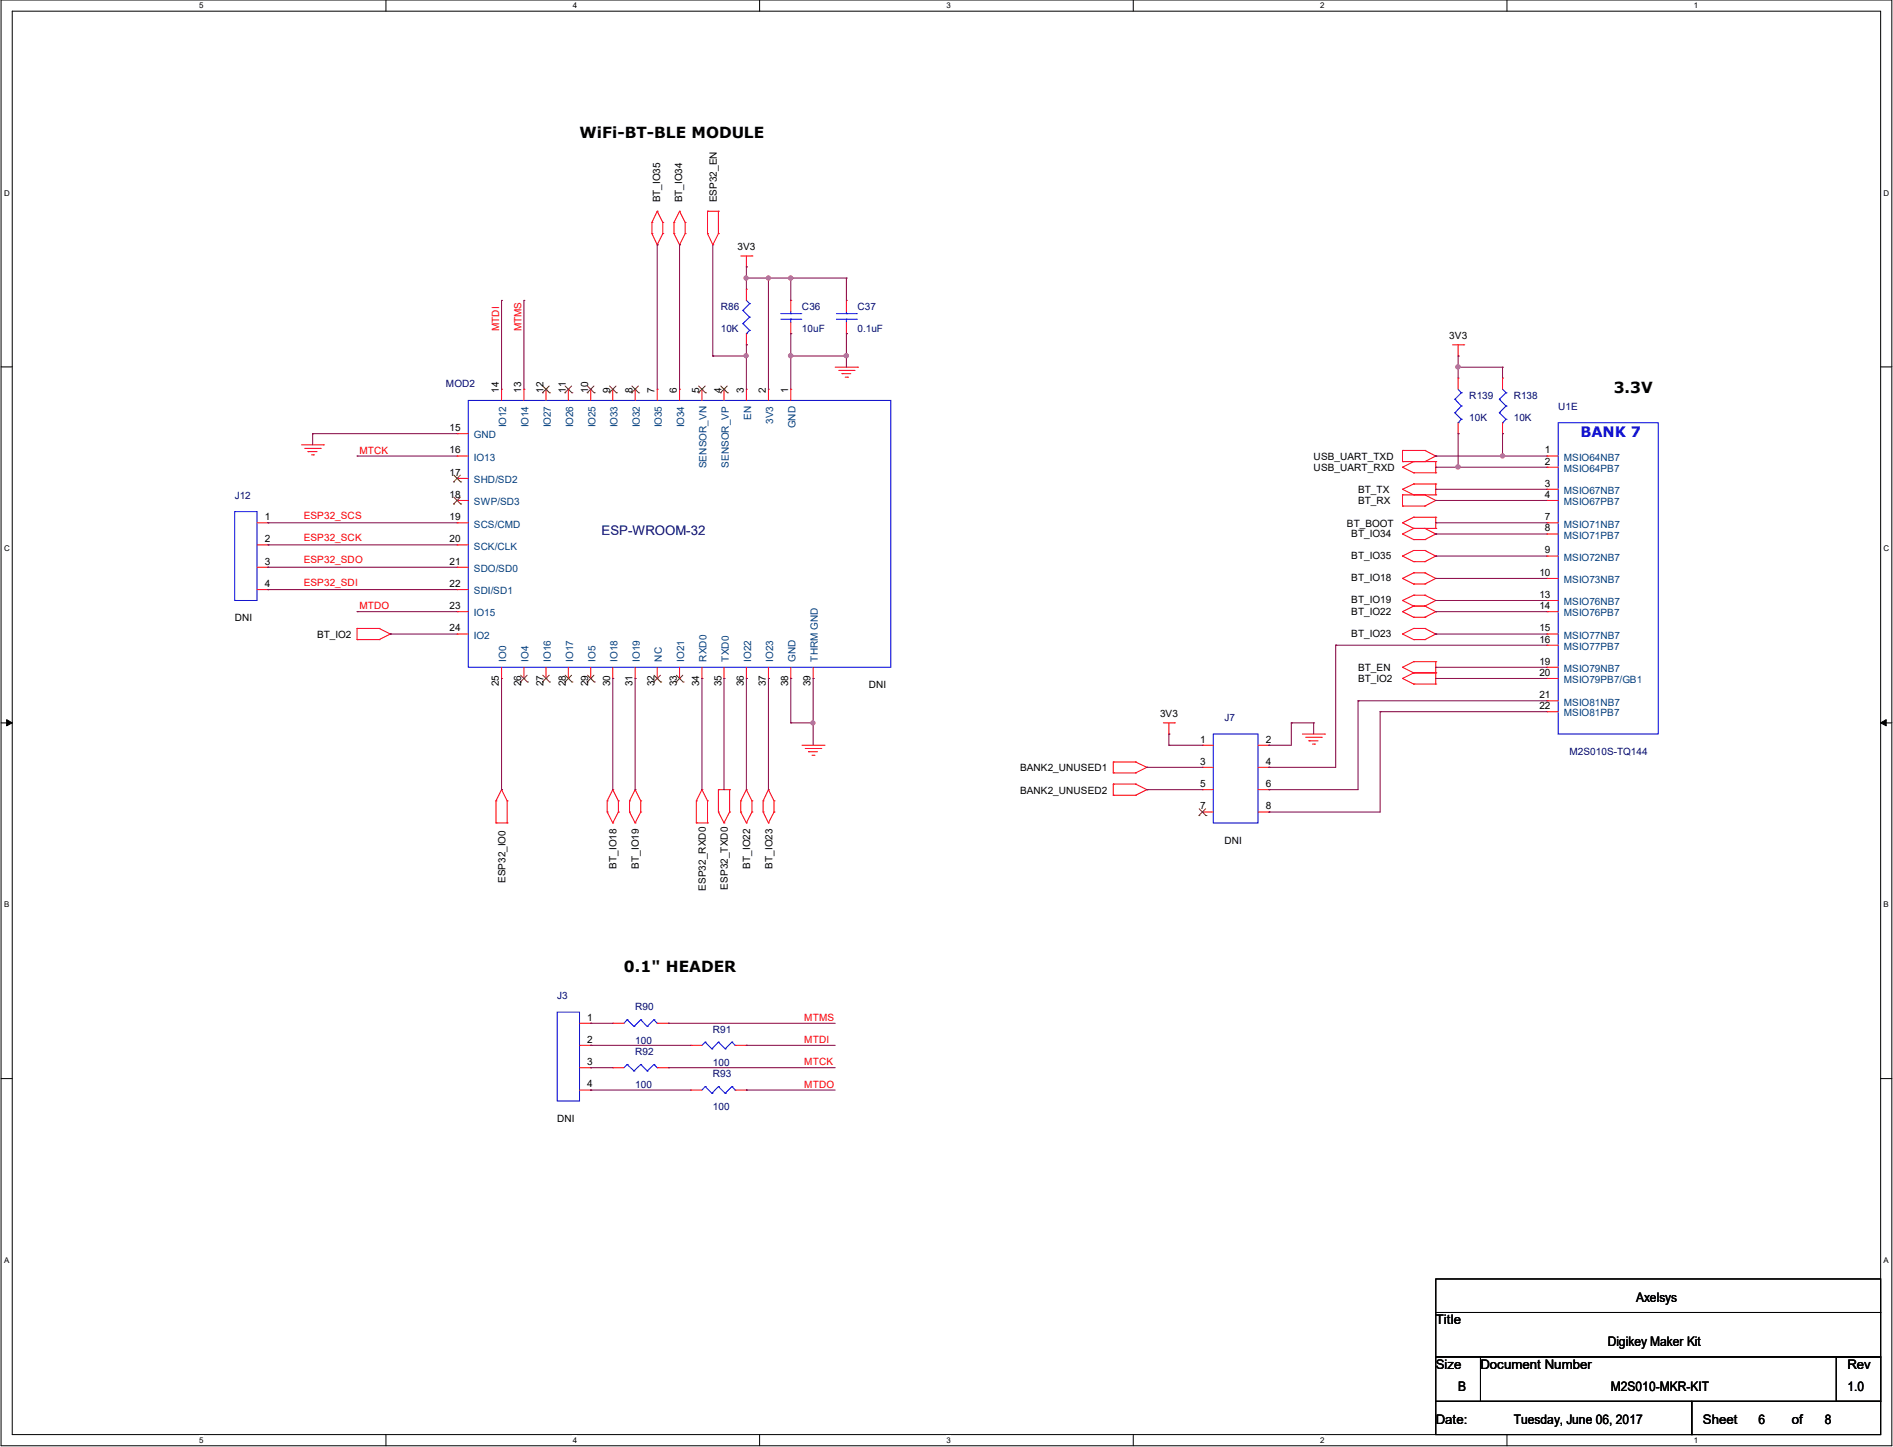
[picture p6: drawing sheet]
<svg xmlns="http://www.w3.org/2000/svg" width="272mm" height="208mm" viewBox="0 0 272 208" stroke-linecap="round" stroke-linejoin="round" font-family="sans-serif">
<path d="M.2 0h272v208h-272zM1.8 1.6h268.8v204.8h-268.8z" fill="none" stroke="#000" stroke-width=".14"/>
<g fill="#fff">
<path d="M28.6 .2h.6v1.2h-.6z"/>
<path d="M28.6 206.6h.6v1.2h-.6z"/>
</g>
<path d="M55.5 0v1.6M55.5 206.4v1.6" fill="none" stroke="#000" stroke-width=".14"/>
<g fill="#fff">
<path d="M82.4 .2h.6v1.2h-.6z"/>
<path d="M82.4 206.6h.6v1.2h-.6z"/>
</g>
<path d="M109.3 0v1.6M109.3 206.4v1.6" fill="none" stroke="#000" stroke-width=".14"/>
<g fill="#fff">
<path d="M136.2 .2h.6v1.2h-.6z"/>
<path d="M136.2 206.6h.6v1.2h-.6z"/>
</g>
<path d="M163.1 0v1.6M163.1 206.4v1.6" fill="none" stroke="#000" stroke-width=".14"/>
<g fill="#fff">
<path d="M189.9 .2h.6v1.2h-.6z"/>
<path d="M189.9 206.6h.6v1.2h-.6z"/>
</g>
<path d="M216.8 0v1.6M216.8 206.4v1.6" fill="none" stroke="#000" stroke-width=".14"/>
<g fill="#fff">
<path d="M243.7 .2h.6v1.2h-.6z"/>
<path d="M243.7 206.6h.6v1.2h-.6z"/>
<path d="M.6 27.2h.7v1.2h-.7z"/>
<path d="M271 27.2h.8v1.2h-.8z"/>
<path d="M.6 78.4h.7v1.1h-.7z"/>
<path d="M271 78.4h.8v1.1h-.8z"/>
</g>
<path d="M.2 52.8h1.6M270.6 52.8h1.6" fill="none" stroke="#000" stroke-width=".14"/>
<g fill="#fff">
<path d="M.6 129.6h.7v1.2h-.7z"/>
<path d="M271 129.6h.7v1.2h-.7z"/>
</g>
<path d="M.2 104h1.6M270.6 104h1.6" fill="none" stroke="#000" stroke-width=".14"/>
<path d="M1 103.5l.8 .5-.8 .4zM270.6 104l.8-.5v.9z" fill="#000" stroke="#000" stroke-width=".14"/>
<g fill="#fff">
<path d="M.6 180.8h.7v1.1h-.7z"/>
<path d="M271 180.8h.7v1.1h-.7z"/>
</g>
<path d="M.2 155.2h1.6M270.6 155.2h1.6M206.6 184h64v4.8h-64zM206.6 188.8h64v6.4h-64zM206.6 195.2h6.4v6.4h-6.4zM213 195.2h57.6v6.4h-57.6zM264.2 195.2h6.4v6.4h-6.4zM206.6 201.6h36.8v4.8h-36.8zM243.4 201.6h27.2v4.8h-27.2z" fill="none" stroke="#000" stroke-width=".14"/>
<g fill="none" stroke="#f00" stroke-width=".14">
<path d="M93.8 33.6h.1M93.8 32h.1M93.8 33.6l.8 1.6M93.8 32v1.6M94.6 30.4h.1M94.6 35.2h.1M94.6 30.4l-.8 1.6M94.6 30.4l.8 1.6M95.4 32h.1M95.4 33.6h.1M95.4 32v1.6M95.4 33.6l-.8 1.6"/>
<path d="M97 33.6h.1M97 32h.1M97 33.6l.8 1.6M97 32v1.6M97.8 30.4h.1M97.8 35.2h.1M97.8 30.4l-.8 1.6M97.8 30.4l.8 1.6M98.6 32h.1M98.6 33.6h.1M98.6 32v1.6M98.6 33.6l-.8 1.6"/>
<path d="M101.8 30.4h.1M101.8 33.6h.1M101.8 30.4h1.6M101.8 30.4v3.2M101.8 33.6l.8 1.6M102.6 35.2h.1M103.4 33.6h.1M103.4 30.4h.1M103.4 33.6l-.8 1.6M103.4 30.4v3.2M106.6 36.8h1.6M107.4 38.4h.1"/>
<path d="M107.4 36.8v1.6M108.2 36.8h.1M72.2 56h.1M72.2 56v1.6M75.4 56h.1M75.4 56v1.6M78.6 56h.1M78.6 56v1.6M81.8 56h.1M81.8 56v1.6M85 56h.1M85 56v1.6"/>
<path d="M88.2 56h.1M88.2 56v1.6M91.4 56h.1M91.4 56v1.6M94.6 56h.1M94.6 56v1.6M97.8 56h.1M97.8 56v1.6M101 56h.1M101 56v1.6M104.2 56h.1M104.2 56v1.6"/>
<path d="M107.4 56h.1M107.4 41.6h.1M107.4 49.6h.1M107.4 41.6v1.6M107.4 48v1.6M107.4 56v1.6M110.6 56h.1M110.6 56v1.6M113.8 43.2h.1M113.8 48h.1M113.8 56h.1M113.8 43.2v1.6"/>
<path d="M113.8 46.4v1.6M113.8 56v1.6M120.2 52.8h3.2M120.7 53.3h2.2M121.1 53.8h.1M121.1 53.8h1.3M121.6 54.3h.3M121.8 43.2h.1M121.8 48h.1M121.8 43.2v1.6M121.8 46.4v1.6M121.9 54.3h.1"/>
<path d="M122.9 53.3h.1M123.4 52.8h.1M209 49.6h1.6M209.8 51.2h.1M209.8 54.4h.1M209.8 49.6v1.6M209.8 54.4v1.6M210.6 49.6h.1M216.2 54.4h.1M216.2 54.4v1.6M37 75.2h1.5M37 78.4h1.5"/>
<path d="M38.5 75.2h.1M38.5 78.4h.1M43.4 64h3.2M43.8 64.5h2.3M44.3 65h.1M44.3 65h1.3M44.8 65.4h.3M45.1 65.4h.1M46.1 64.5h.1M46.6 64h.1M65.8 62.4h.1M65.8 65.6h.1"/>
<path d="M65.8 68.8h.1M65.8 72h.1M65.8 75.2h.1M65.8 78.4h.1M65.8 62.4h1.6M65.8 65.6h1.6M65.8 68.8h1.6M65.8 72h1.6M65.8 75.2h1.6M65.8 78.4h1.6M201.8 70.4h.1M201.8 71.2h.1"/>
<path d="M201.8 72.8h.1M201.8 75.2h.1M201.8 76.8h.1M201.8 64.8h.1M201.8 66.4h.1M201.8 67.2h.1M201.8 70.4l1.6 .8M201.8 71.2h4.8M201.8 64.8v1.6M201.8 71.2v1.6M201.8 72.8h3.2M201.8 75.2l1.6 .8"/>
<path d="M201.8 76.8l1.6 .8M201.8 64.8h3.2M201.8 66.4h4.8M201.8 67.2l1.6 .8M203.4 69.6h.1M203.4 71.2h.1M203.4 74.4h.1M203.4 76h.1M203.4 77.6h.1M203.4 79.2h.1M203.4 66.4h.1M203.4 68h.1"/>
<path d="M203.4 69.6h3.2M203.4 69.6l-1.6 .8M203.4 74.4h3.2M203.4 74.4l-1.6 .8M203.4 76h3.2M203.4 77.6h1.6M203.4 76l-1.6 .8M203.4 79.2l-1.6 .8M203.4 79.2h1.6M203.4 66.4l-1.6 .8M203.4 68h3.2M205 71.2h.1"/>
<path d="M205 72.8h.1M205 77.6h.1M205 76h.1M205 79.2h.1M205 64.8h.1M205 66.4h.1M205 71.2l1.6 .8M205 76l1.6 .8M205 79.2l1.6 .8M205 64.8l1.6 .8M206.6 71.2h.1M206.6 69.6h.1"/>
<path d="M206.6 72h.1M206.6 76h.1M206.6 74.4h.1M206.6 76.8h.1M206.6 65.6h.1M206.6 68h.1M206.6 66.4h.1M206.6 66.4v1.6M206.6 69.6v1.6M206.6 74.4v1.6M206.6 72l-1.6 .8M206.6 76.8l-1.6 .8"/>
<path d="M206.6 65.6l-1.6 .8M209.8 62.4h.1M209.8 60.8v1.6M216.2 62.4h.1M216.2 60.8v1.6M222.6 65.6h.1M222.6 67.2h.1M222.6 70.4h.1M222.6 72h.1M222.6 75.2h.1M222.6 76.8h.1M222.6 65.6h1.6"/>
<path d="M222.6 72h1.6M222.6 75.2h1.6M222.6 67.2h1.6M222.6 70.4h1.6M222.6 76.8h1.6M37 81.6h1.5M37 84.8h1.5M38.5 81.6h.1M38.5 84.8h.1M51.4 90.4h.1M51.4 92h.1M51.4 90.4h3.2"/>
<path d="M51.4 90.4v1.6M51.4 92h3.2M54.6 90.4h.1M54.6 92h.1M54.6 90.4l1.6 .8M56.2 91.2h.1M56.2 91.2l-1.6 .8M65.8 81.6h.1M65.8 84.8h.1M65.8 88h.1M65.8 91.2h.1M65.8 81.6h1.6"/>
<path d="M65.8 84.8h1.6M65.8 88h1.6M65.8 91.2h1.6M72.2 97.6h.1M72.2 96v1.6M75.4 97.6h.1M75.4 96v1.6M78.6 97.6h.1M78.6 96v1.6M81.8 97.6h.1M81.8 96v1.6M85 97.6h.1"/>
<path d="M85 96v1.6M88.2 97.6h.1M88.2 96v1.6M91.4 97.6h.1M91.4 96v1.6M94.6 97.6h.1M94.6 96v1.6M97.8 97.6h.1M97.8 96v1.6M101 97.6h.1M101 96v1.6M104.2 97.6h.1"/>
<path d="M104.2 96v1.6M107.4 97.6h.1M107.4 96v1.6M110.6 97.6h.1M110.6 96v1.6M113.8 97.6h.1M113.8 96v1.6M117 97.6h.1M117 96v1.6M201.8 80h.1M201.8 83.2h.1M201.8 86.4h.1"/>
<path d="M201.8 88h.1M201.8 91.2h.1M201.8 96h.1M201.8 97.6h.1M201.8 80l1.6 .8M201.8 83.2l1.6 .8M201.8 86.4l1.6 .8M201.8 88l1.6 .8M201.8 91.2l1.6 .8M201.8 96l1.6 .8M201.8 97.6l1.6 .8M203.4 80.8h.1"/>
<path d="M203.4 84h.1M203.4 82.4h.1M203.4 87.2h.1M203.4 85.6h.1M203.4 88.8h.1M203.4 92h.1M203.4 90.4h.1M203.4 95.2h.1M203.4 96.8h.1M203.4 98.4h.1M203.4 90.4h1.6M203.4 92h1.6"/>
<path d="M203.4 80.8h1.6M203.4 84h1.6M203.4 82.4l-1.6 .8M203.4 82.4h1.6M203.4 87.2h1.6M203.4 85.6l-1.6 .8M203.4 85.6h1.6M203.4 88.8h1.6M203.4 87.2l-1.6 .8M203.4 90.4l-1.6 .8M203.4 95.2h3.2M203.4 95.2l-1.6 .8"/>
<path d="M203.4 96.8h3.2M203.4 96.8l-1.6 .8M203.4 98.4h3.2M205 80.8h.1M205 84h.1M205 82.4h.1M205 87.2h.1M205 85.6h.1M205 88.8h.1M205 92h.1M205 90.4h.1M205 82.4l1.6 .8"/>
<path d="M205 85.6l1.6 .8M205 87.2l1.6 .8M205 90.4l1.6 .8M206.6 80h.1M206.6 83.2h.1M206.6 86.4h.1M206.6 88h.1M206.6 91.2h.1M206.6 96.8h.1M206.6 95.2h.1M206.6 98.4h.1M206.6 95.2v3.2"/>
<path d="M206.6 80l-1.6 .8M206.6 83.2l-1.6 .8M206.6 86.4l-1.6 .8M206.6 88l-1.6 .8M206.6 91.2l-1.6 .8M222.6 80h.1M222.6 83.2h.1M222.6 86.4h.1M222.6 88h.1M222.6 91.2h.1M222.6 92.8h.1M222.6 96h.1"/>
<path d="M222.6 97.6h.1M222.6 88h1.6M222.6 91.2h1.6M222.6 80h1.6M222.6 83.2h1.6M222.6 86.4h1.6M222.6 92.8h1.6M222.6 96h1.6M222.6 97.6h1.6M71.4 115.2h.1M71.4 118.4h.1M71.4 115.2v3.2"/>
<path d="M71.4 118.4h1.6M72.2 113.6h.1M72.2 113.6l-.8 1.6M72.2 113.6l.8 1.6M73 118.4h.1M73 115.2h.1M73 115.2v3.2M87.4 116.8h.1M87.4 115.2h.1M87.4 116.8l.8 1.6M87.4 115.2v1.6M88.2 118.4h.1"/>
<path d="M88.2 113.6h.1M88.2 113.6l.8 1.6M88.2 113.6l-.8 1.6M89 115.2h.1M89 116.8h.1M89 115.2v1.6M89 116.8l-.8 1.6M90.6 116.8h.1M90.6 115.2h.1M90.6 116.8l.8 1.6M90.6 115.2v1.6M91.4 118.4h.1"/>
<path d="M91.4 113.6h.1M91.4 113.6l.8 1.6M91.4 113.6l-.8 1.6M92.2 115.2h.1M92.2 116.8h.1M92.2 115.2v1.6M92.2 116.8l-.8 1.6M100.2 115.2h.1M100.2 118.4h.1M100.2 118.4h1.6M100.2 115.2v3.2M101 113.6h.1"/>
<path d="M101 113.6l-.8 1.6M101 113.6l.8 1.6M101.8 118.4h.1M101.8 115.2h.1M101.8 115.2v3.2M103.4 116.8h.1M103.4 113.6h.1M103.4 113.6v3.2M103.4 116.8l.8 1.6M103.4 113.6h1.6M104.2 118.4h.1M105 116.8h.1"/>
<path d="M105 113.6h.1M105 116.8l-.8 1.6M105 113.6v3.2M106.6 116.8h.1M106.6 115.2h.1M106.6 116.8l.8 1.6M106.6 115.2v1.6M107.4 118.4h.1M107.4 113.6h.1M107.4 113.6l.8 1.6M107.4 113.6l-.8 1.6M108.2 115.2h.1"/>
<path d="M108.2 116.8h.1M108.2 115.2v1.6M108.2 116.8l-.8 1.6M109.8 116.8h.1M109.8 115.2h.1M109.8 116.8l.8 1.6M109.8 115.2v1.6M110.6 118.4h.1M110.6 113.6h.1M110.6 113.6l.8 1.6M110.6 113.6l-.8 1.6M111.4 115.2h.1"/>
<path d="M111.4 116.8h.1M111.4 115.2v1.6M111.4 116.8l-.8 1.6M115.4 107.2h3.2M115.8 107.7h2.3M116.3 108.2h.1M116.3 108.2h1.3M116.8 108.7h.3M117.1 108.7h.1M118.1 107.7h.1M118.6 107.2h.1M160.2 109.6h.1"/>
<path d="M160.2 111.2h.1M160.2 112.8h.1M160.2 114.4h.1M160.2 109.6h3.2M160.2 109.6v1.6M160.2 112.8v1.6M160.2 111.2h3.2M160.2 112.8h3.2M160.2 114.4h3.2M163.4 109.6h.1M163.4 111.2h.1M163.4 112.8h.1"/>
<path d="M163.4 114.4h.1M163.4 109.6l1.6 .8M163.4 112.8l1.6 .8M165 110.4h.1M165 113.6h.1M165 110.4l-1.6 .8M165 113.6l-1.6 .8M167.4 104h1.6M168.2 105.6h.1M168.2 104v1.6M169 104h.1M173 110.4h.1"/>
<path d="M173 107.2h.1M173 113.6h.1M173 116.8h.1M173 113.6h1.6M173 107.2h1.6M173 110.4h1.6M173 116.8h1.6M181 113.6h1.6M181 107.2h1.6M181 110.4h1.6M181 116.8h1.6M182.6 107.2h.1"/>
<path d="M182.6 110.4h.1M182.6 113.6h.1M182.6 116.8h.1M187.4 105.6h3.2M187.9 106.1h2.2M188.3 106.6h.1M188.3 106.6h1.3M188.8 107.1h.3M189.1 107.1h.1M190.1 106.1h.1M190.6 105.6h.1M222.6 100.8h.1"/>
<path d="M222.6 102.4h.1M222.6 100.8h1.6M222.6 102.4h1.6M83.4 153.6h1.6M83.4 150.4h1.6M83.4 147.2h1.6M83.4 156.8h1.6M85 153.6h.1M85 147.2h.1M85 150.4h.1M85 156.8h.1M88.2 153.6h.1"/>
<path d="M88.2 147.2h.1M88.2 153.6h1.6M88.2 147.2h1.6M94.6 153.6h1.6M94.6 147.2h1.6M96.2 153.6h.1M96.2 147.2h.1M99.4 150.4h.1M99.4 156.8h.1M99.4 150.4h1.6M99.4 156.8h1.6M105.8 150.4h1.6"/>
<path d="M105.8 156.8h1.6M107.4 150.4h.1M107.4 156.8h.1"/>
</g>
<g fill="none" stroke="#00f" stroke-width=".14">
<path d="M67.4 57.6h60.8v38.4h-60.8zM106.9 44.7h.1M106.9 46.6h.1M106.9 44.7l.9 .9M106.9 46.6l.9 .9M107.4 48h.1M107.4 43.2l.4 .5M107.8 43.7h.1M107.8 45.6h.1M107.8 47.5h.1M107.8 43.7l-.9 1M107.8 45.6l-.9 1"/>
<path d="M107.8 47.5l-.4 .5M112.3 45.9h2.9M112.3 45.1h2.9M113.8 45.1h.1M113.8 45.9h.1M113.8 44.8v.3M113.8 45.9v.5M115.2 45.9h.1M115.2 45.1h.1M120.3 45.9h2.9M120.3 45.1h2.9M121.8 45.1h.1"/>
<path d="M121.8 45.9h.1M121.8 44.8v.3M121.8 45.9v.5M123.2 45.9h.1M123.2 45.1h.1M209.3 57.4h.1M209.3 59.4h.1M209.3 57.4l1 1M209.3 59.4l1 .9M209.8 56l.5 .5M210.3 56.5h.1M210.3 58.4h.1"/>
<path d="M210.3 56.5l-1 .9M210.3 58.4l-1 1M215.7 57.4h.1M215.7 59.4h.1M215.7 57.4l1 1M215.7 59.4l1 .9M216.2 56l.5 .5M216.7 56.5h.1M216.7 58.4h.1M216.7 56.5l-1 .9M216.7 58.4l-1 1M33.8 73.6h3.2v12.8h-3.2z"/>
<path d="M209.8 60.8h.1M210.3 60.3h.1M210.3 60.3l-.5 .5M216.2 60.8h.1M216.7 60.3h.1M216.7 60.3l-.5 .5M224.2 60.8h14.4v44.8h-14.4zM174.6 105.6h6.4v12.8h-6.4zM80.2 145.6h3.2v12.8h-3.2zM90.2 153.2h.1M90.2 146.7h.1M90.2 153.2l-.4 .4"/>
<path d="M90.2 153.2l1 .9M90.2 146.7l-.4 .5M90.2 146.7l1 1M91.2 154.1h.1M91.2 147.7h.1M92.2 153.2h.1M92.2 146.7h.1M92.2 153.2l-1 .9M92.2 153.2l.9 .9M92.2 146.7l-1 1M92.2 146.7l.9 1M93.1 154.1h.1"/>
<path d="M93.1 147.7h.1M94.1 153.2h.1M94.1 146.7h.1M94.1 153.2l-1 .9M94.1 153.2l.5 .4M94.1 146.7l-1 1M94.1 146.7l.5 .5M94.6 153.6h.1M94.6 147.2h.1M101.5 149.9h.1M101.5 156.3h.1M101.5 149.9l-.5 .5"/>
<path d="M101.5 149.9l.9 1M101.5 156.3l-.5 .5M101.5 156.3l.9 1M102.4 150.9h.1M102.4 157.3h.1M103.4 149.9h.1M103.4 156.3h.1M103.4 149.9l-1 1M103.4 149.9l.9 1M103.4 156.3l-1 1M103.4 156.3l.9 1M104.3 150.9h.1"/>
<path d="M104.3 157.3h.1M105.3 149.9h.1M105.3 156.3h.1M105.3 149.9l-1 1M105.3 149.9l.5 .5M105.3 156.3l-1 1M105.3 156.3l.5 .5M105.8 150.4h.1M105.8 156.8h.1"/>
</g>
<g fill="none" stroke="#804000" stroke-width=".14">
<path d="M78 56.5h.1M78.1 55.5l1 1M79 55.5l-1 1M79.1 56.5h.1M81.3 56.5h.1M81.3 55.5l1 1M82.2 55.5l-.9 1M82.3 56.5h.1M84.5 56.5h.1M84.5 55.5l1 1M85.5 55.5l-1 1M85.5 56.5h.1"/>
<path d="M87.7 56.5h.1M87.7 55.5l1 1M88.6 55.5l-.9 1M88.7 56.5h.1M90.9 56.5h.1M90.9 55.5l1 1M91.8 55.5l-.9 1M91.9 56.5h.1M100.5 56.5h.1M100.5 55.5l1 1M101.5 55.5l-1 1M101.5 56.5h.1"/>
<path d="M103.7 56.5h.1M103.7 55.5l1 1M104.6 55.5l-.9 1M104.7 56.5h.1M65.3 69.3h.1M65.3 72.5h.1M65.3 68.4l1 .9M65.3 71.5l1 1M66.2 71.5l-.9 1M66.2 68.4l-.9 .9M66.3 69.3h.1M66.3 72.5h.1"/>
<path d="M74.9 98.1h.1M74.9 97.2l1 .9M75.8 97.2l-.9 .9M75.9 98.1h.1M78 98.1h.1M78.1 97.2l1 .9M79 97.2l-1 .9M79.1 98.1h.1M81.3 98.1h.1M81.3 97.2l1 .9M82.2 97.2l-.9 .9M82.3 98.1h.1"/>
<path d="M84.5 98.1h.1M84.5 97.2l1 .9M85.5 97.2l-1 .9M85.5 98.1h.1M94 98.1h.1M94.1 97.2l1 .9M95 97.2l-1 .9M95.1 98.1h.1M97.3 98.1h.1M97.3 97.2l1 .9M98.2 97.2l-.9 .9M98.3 98.1h.1"/>
<path d="M172.5 117.3h.1M172.5 116.4l1 .9M173.5 116.4l-1 .9M173.5 117.3h.1"/>
</g>
<g fill="none" stroke="#800040" stroke-width=".14">
<path d="M94.6 35.2h.1M94.6 35.2v20.8M97.8 35.2h.1M97.8 35.2v20.8M102.6 35.2v16M107.4 38.4h.1M107.4 38.4v3.2M72.2 43.2h.1M72.2 43.2v12.8M75.4 43.2h.1M75.4 43.2v12.8M102.6 51.2h.1"/>
<path d="M102.6 51.2h4.8M107.4 51.2h.1M107.4 49.6h.1M107.4 40h.1M107.4 49.6v6.4M107.4 40h14.4M110.6 40h.1M110.6 40v16M113.8 48h.1M113.8 51.2h.1M113.8 40h.1M113.8 51.2h8"/>
<path d="M113.8 40v3.2M113.8 48v8M121.8 48h.1M121.8 51.2h.1M121.8 40h.1M121.8 40v3.2M121.8 48v4.8M209.8 51.2h.1M209.8 52.8h.1M209.8 51.2v3.2M209.8 52.8h6.4M216.2 52.8h.1"/>
<path d="M216.2 52.8v1.6M38.5 75.2h.1M38.5 78.4h.1M38.5 75.2h27.3M38.5 78.4h27.3M45 62.4h.1M45 62.4h20.8M45 62.4v1.6M51.4 65.6h.1M51.4 65.6h14.4M206.6 70.4h.1M206.6 75.2h.1"/>
<path d="M206.6 72h.1M206.6 76.8h.1M206.6 65.6h.1M206.6 67.2h.1M206.6 65.6h16M206.6 70.4h16M206.6 75.2h16M206.6 72h16M206.6 76.8h16M206.6 67.2h16M209.8 62.4h.1M209.8 67.2h.1"/>
<path d="M209.8 62.4v4.8M216.2 62.4h.1M216.2 65.6h.1M216.2 62.4v3.2M38.5 81.6h.1M38.5 84.8h.1M38.5 81.6h27.3M38.5 84.8h27.3M51.4 88h.1M51.4 88h14.4M56.2 91.2h.1M56.2 91.2h9.6"/>
<path d="M72.2 97.6v16M88.2 97.6h.1M88.2 97.6v16M91.4 97.6h.1M91.4 97.6v16M101 97.6h.1M101 97.6v16M104.2 97.6h.1M104.2 97.6v16M107.4 97.6h.1M107.4 97.6v16M110.6 97.6h.1"/>
<path d="M110.6 97.6v16M113.8 97.6h.1M113.8 97.6v6.4M117 97.6h.1M117 97.6v9.6M192.2 92.8h.1M192.2 92.8h30.4M192.2 92.8v17.6h-9.6M206.6 80h.1M206.6 83.2h.1M206.6 86.4h.1M206.6 88h.1"/>
<path d="M206.6 91.2h.1M206.6 96h.1M206.6 97.6h.1M206.6 88h16M206.6 91.2h16M206.6 80h16M206.6 83.2h16M206.6 86.4h16M206.6 96h16M206.6 97.6h16M72.2 113.6h.1M113.8 104h.1"/>
<path d="M113.8 104h3.2M117 104h.1M165 110.4h.1M165 113.6h.1M165 110.4h8M165 113.6h8M168.2 105.6h.1M168.2 107.2h.1M168.2 105.6v1.6M168.2 107.2h4.8M182.6 110.4h.1M182.6 107.2h.1"/>
<path d="M182.6 113.6h.1M182.6 116.8h.1M185.8 104h.1M185.8 104h3.2M185.8 104v3.2h-3.2M189 104h.1M189 104v1.6M195.4 100.8h.1M195.4 100.8h27.2M195.4 100.8v12.8h-12.8M198.6 102.4h.1M198.6 102.4h24"/>
<path d="M198.6 102.4v14.4h-16M85 147.2h.1M85 150.4h.1M85 153.6h.1M85 156.8h.1M85 147.2h3.2M85 150.4h14.4M85 153.6h3.2M85 156.8h14.4M96.2 147.2h.1M96.2 153.6h.1M96.2 147.2h24"/>
<path d="M96.2 153.6h24M107.4 150.4h.1M107.4 156.8h.1M107.4 150.4h12.8M107.4 156.8h12.8"/>
</g>
<g fill="#f0f" stroke="#f0f" stroke-width=".14">
<circle cx="107.3" cy="51.2" r=".3"/>
<circle cx="110.6" cy="40" r=".3"/>
<circle cx="107.3" cy="40" r=".3"/>
<circle cx="121.8" cy="51.2" r=".31"/>
<circle cx="113.8" cy="51.2" r=".31"/>
<circle cx="113.8" cy="40" r=".31"/>
<circle cx="117" cy="104" r=".3"/>
<circle cx="216.2" cy="65.6" r=".3"/>
<circle cx="209.8" cy="67.2" r=".31"/>
<circle cx="209.8" cy="52.8" r=".31"/>
</g>
<g font-size="2.2">
<text x="83.4" y="19.8">WiFi-BT-BLE MODULE</text>
<text x="232.2" y="56.6">3.3V</text>
<text x="89.8" y="139.8">0.1&quot; HEADER</text>
</g>
<text font-size="2.1" fill="#00f" x="227.4" y="62.9">BANK 7</text>
<text font-size="1.9" fill="#000080" x="86.6" y="76.9">ESP-WROOM-32</text>
<g font-size="1.9">
<text x="206.6" y="190.5">Title</text>
<text x="235.4" y="187.3">Axelsys</text>
<text x="206.6" y="196.9">Size</text>
<text x="213" y="196.9">Document Number</text>
<text x="231.3" y="193.7">Digikey Maker Kit</text>
<text x="265.8" y="196.9">Rev</text>
<text x="209.8" y="200.1">B</text>
<text x="231.8" y="200.1">M2S010-MKR-KIT</text>
<text x="265.8" y="200.1">1.0</text>
<text x="206.6" y="204.9">Date:</text>
<text x="217.8" y="204.9">Tuesday, June 06, 2017</text>
<text x="245" y="204.9">Sheet</text>
<text x="253" y="204.9">6</text>
<text x="257.8" y="204.9">of</text>
<text x="262.6" y="204.9">8</text>
</g>
<g font-size="1.4">
<text x="95" y="29.1" transform="rotate(-90 95 29.1)">BT_IO35</text>
<text x="98.2" y="29.1" transform="rotate(-90 98.2 29.1)">BT_IO34</text>
<text x="103.2" y="29.1" transform="rotate(-90 103.2 29.1)">ESP32_EN</text>
<text x="106.1" y="35.9">3V3</text>
<text x="208.5" y="48.7">3V3</text>
<text x="71.8" y="56.5" transform="rotate(-90 71.8 56.5)">14</text>
<text x="75" y="56.5" transform="rotate(-90 75 56.5)">13</text>
<text x="78.2" y="56.5" transform="rotate(-90 78.2 56.5)">12</text>
<text x="81.4" y="56.5" transform="rotate(-90 81.4 56.5)">11</text>
<text x="84.6" y="56.5" transform="rotate(-90 84.6 56.5)">10</text>
<text x="87.8" y="56.5" transform="rotate(-90 87.8 56.5)">9</text>
<text x="91" y="56.5" transform="rotate(-90 91 56.5)">8</text>
<text x="94.2" y="56.5" transform="rotate(-90 94.2 56.5)">7</text>
<text x="97.4" y="56.5" transform="rotate(-90 97.4 56.5)">6</text>
<text x="100.6" y="56.5" transform="rotate(-90 100.6 56.5)">5</text>
<text x="103.8" y="56.5" transform="rotate(-90 103.8 56.5)">4</text>
<text x="107" y="56.5" transform="rotate(-90 107 56.5)">3</text>
<text x="110.2" y="56.5" transform="rotate(-90 110.2 56.5)">2</text>
<text x="113.4" y="56.5" transform="rotate(-90 113.4 56.5)">1</text>
<text x="64.7" y="62">15</text>
<text x="64.7" y="65.2">16</text>
<text x="222.3" y="65.2">1</text>
<text x="64.7" y="68.5">17</text>
<text x="64.7" y="71.6">18</text>
<text x="189" y="66.2">USB_UART_TXD</text>
<text x="189" y="67.8">USB_UART_RXD</text>
<text x="195.4" y="71">BT_TX</text>
<text x="222.3" y="66.8">2</text>
<text x="222.3" y="70">3</text>
<text x="222.3" y="71.6">4</text>
<text x="38.1" y="74.8">1</text>
<text x="64.7" y="74.8">19</text>
<text x="193.8" y="75.8">BT_BOOT</text>
<text x="194.4" y="77.2">BT_IO34</text>
<text x="195.4" y="72.6">BT_RX</text>
<text x="222.3" y="74.8">7</text>
<text x="222.3" y="76.5">8</text>
<text x="38.1" y="81.2">3</text>
<text x="38.1" y="78">2</text>
<text x="64.7" y="78">20</text>
<text x="64.7" y="81.2">21</text>
<text x="194.4" y="80.4">BT_IO35</text>
<text x="194.4" y="83.6">BT_IO18</text>
<text x="221.5" y="82.8">10</text>
<text x="222.3" y="79.6">9</text>
<text x="33.8" y="89.4">DNI</text>
<text x="38.1" y="84.5">4</text>
<text x="64.7" y="84.5">22</text>
<text x="64.7" y="87.6">23</text>
<text x="194.4" y="86.8">BT_IO19</text>
<text x="194.4" y="88.4">BT_IO22</text>
<text x="221.5" y="86">13</text>
<text x="221.5" y="87.6">14</text>
<text x="45.6" y="91.8">BT_IO2</text>
<text x="64.7" y="90.8">24</text>
<text x="194.4" y="91.6">BT_IO23</text>
<text x="221.5" y="90.8">15</text>
<text x="221.5" y="92.5">16</text>
<text x="221.5" y="95.6">19</text>
<text x="71.8" y="98.7" transform="rotate(-90 71.8 98.7)">25</text>
<text x="75" y="98.7" transform="rotate(-90 75 98.7)">26</text>
<text x="78.2" y="98.7" transform="rotate(-90 78.2 98.7)">27</text>
<text x="81.4" y="98.7" transform="rotate(-90 81.4 98.7)">28</text>
<text x="84.6" y="98.7" transform="rotate(-90 84.6 98.7)">29</text>
<text x="87.8" y="98.7" transform="rotate(-90 87.8 98.7)">30</text>
<text x="91" y="98.7" transform="rotate(-90 91 98.7)">31</text>
<text x="94.2" y="98.7" transform="rotate(-90 94.2 98.7)">32</text>
<text x="97.4" y="98.7" transform="rotate(-90 97.4 98.7)">33</text>
<text x="100.6" y="98.7" transform="rotate(-90 100.6 98.7)">34</text>
<text x="103.8" y="98.7" transform="rotate(-90 103.8 98.7)">35</text>
<text x="107" y="98.7" transform="rotate(-90 107 98.7)">36</text>
<text x="110.2" y="98.7" transform="rotate(-90 110.2 98.7)">37</text>
<text x="113.4" y="98.7" transform="rotate(-90 113.4 98.7)">38</text>
<text x="116.6" y="98.7" transform="rotate(-90 116.6 98.7)">39</text>
<text x="125" y="99">DNI</text>
<text x="195.4" y="96.6">BT_EN</text>
<text x="195.4" y="98.2">BT_IO2</text>
<text x="221.5" y="97.2">20</text>
<text x="221.5" y="100.5">21</text>
<text x="166.9" y="103.1">3V3</text>
<text x="172.7" y="106.9">1</text>
<text x="182.1" y="106.9">2</text>
<text x="221.5" y="102">22</text>
<text x="146.8" y="111">BANK2_UNUSED1</text>
<text x="172.7" y="110">3</text>
<text x="172.7" y="113.2">5</text>
<text x="182.1" y="110">4</text>
<text x="182.1" y="113.2">6</text>
<text x="146.8" y="114.2">BANK2_UNUSED2</text>
<text x="172.7" y="116.5">7</text>
<text x="182.1" y="116.5">8</text>
<text x="88.7" y="125" transform="rotate(-90 88.7 125)">BT_IO18</text>
<text x="91.9" y="125" transform="rotate(-90 91.9 125)">BT_IO19</text>
<text x="107.9" y="125" transform="rotate(-90 107.9 125)">BT_IO22</text>
<text x="111.2" y="125" transform="rotate(-90 111.2 125)">BT_IO23</text>
<text x="176.2" y="121.4">DNI</text>
<text x="72.7" y="127.1" transform="rotate(-90 72.7 127.1)">ESP32_IO0</text>
<text x="101.5" y="128.2" transform="rotate(-90 101.5 128.2)">ESP32_RXD0</text>
<text x="104.7" y="128" transform="rotate(-90 104.7 128)">ESP32_TXD0</text>
<text x="84.5" y="146.9">1</text>
<text x="84.5" y="153.3">3</text>
<text x="84.5" y="150">2</text>
<text x="80.2" y="161.4">DNI</text>
<text x="84.5" y="156.5">4</text>
</g>
<g font-size="1.4" fill="#f00">
<text x="71.8" y="47.7" transform="rotate(-90 71.8 47.7)">MTDI</text>
<text x="75" y="47.7" transform="rotate(-90 75 47.7)">MTMS</text>
<text x="51.7" y="65.3">MTCK</text>
<text x="43.7" y="74.7">ESP32_SCS</text>
<text x="43.7" y="77.9">ESP32_SCK</text>
<text x="43.7" y="81.1">ESP32_SDO</text>
<text x="43.7" y="84.3">ESP32_SDI</text>
<text x="51.7" y="87.7">MTDO</text>
<text x="115.7" y="146.9">MTMS</text>
<text x="115.7" y="150.1">MTDI</text>
<text x="115.7" y="153.3">MTCK</text>
<text x="115.7" y="156.5">MTDO</text>
</g>
<g font-size="1.4" fill="#000080">
<text x="103.7" y="44.6">R86</text>
<text x="103.7" y="47.8">10K</text>
<text x="115.4" y="44.6">C36</text>
<text x="115.4" y="47.8">10uF</text>
<text x="123.4" y="44.6">C37</text>
<text x="123.4" y="47.8">0.1uF</text>
<text x="64.2" y="55.8">MOD2</text>
<text x="211.4" y="57.4">R139</text>
<text x="217.8" y="57.4">R138</text>
<text x="224.2" y="59">U1E</text>
<text x="211.4" y="60.6">10K</text>
<text x="217.8" y="60.6">10K</text>
<text x="33.8" y="71.8">J12</text>
<text x="176.2" y="103.8">J7</text>
<text x="225.8" y="108.6">M2S010S-TQ144</text>
<text x="80.2" y="143.8">J3</text>
<text x="91.4" y="145.4">R90</text>
<text x="102.6" y="148.6">R91</text>
<text x="91.4" y="151.8">R92</text>
<text x="91.4" y="150.2">100</text>
<text x="102.6" y="153.4">100</text>
<text x="102.6" y="155">R93</text>
<text x="91.4" y="156.6">100</text>
<text x="102.6" y="159.8">100</text>
</g>
<g font-size="1.4" fill="#004080">
<text x="68.2" y="63.1">GND</text>
<text x="72.8" y="61.5" transform="rotate(-90 72.8 61.5)">IO12</text>
<text x="76.1" y="61.5" transform="rotate(-90 76.1 61.5)">IO14</text>
<text x="79.2" y="61.5" transform="rotate(-90 79.2 61.5)">IO27</text>
<text x="82.5" y="61.5" transform="rotate(-90 82.5 61.5)">IO26</text>
<text x="85.7" y="61.5" transform="rotate(-90 85.7 61.5)">IO25</text>
<text x="88.8" y="61.5" transform="rotate(-90 88.8 61.5)">IO33</text>
<text x="92.1" y="61.5" transform="rotate(-90 92.1 61.5)">IO32</text>
<text x="95.2" y="61.5" transform="rotate(-90 95.2 61.5)">IO35</text>
<text x="98.5" y="61.5" transform="rotate(-90 98.5 61.5)">IO34</text>
<text x="108.1" y="60.5" transform="rotate(-90 108.1 60.5)">EN</text>
<text x="111.2" y="61" transform="rotate(-90 111.2 61)">3V3</text>
<text x="114.5" y="61.6" transform="rotate(-90 114.5 61.6)">GND</text>
<text x="68.2" y="66.3">IO13</text>
<text x="68.2" y="69.5">SHD/SD2</text>
<text x="101.7" y="67.4" transform="rotate(-90 101.7 67.4)">SENSOR_VN</text>
<text x="104.8" y="67.3" transform="rotate(-90 104.8 67.3)">SENSOR_VP</text>
<text x="225" y="66.3">MSIO64NB7</text>
<text x="225" y="67.9">MSIO64PB7</text>
<text x="225" y="71.1">MSIO67NB7</text>
<text x="68.2" y="72.7">SWP/SD3</text>
<text x="68.2" y="75.9">SCS/CMD</text>
<text x="225" y="72.7">MSIO67PB7</text>
<text x="225" y="75.9">MSIO71NB7</text>
<text x="225" y="77.5">MSIO71PB7</text>
<text x="68.2" y="79.1">SCK/CLK</text>
<text x="68.2" y="82.3">SDO/SD0</text>
<text x="225" y="80.7">MSIO72NB7</text>
<text x="225" y="83.9">MSIO73NB7</text>
<text x="68.2" y="85.5">SDI/SD1</text>
<text x="68.2" y="88.7">IO15</text>
<text x="225" y="87.1">MSIO76NB7</text>
<text x="225" y="88.7">MSIO76PB7</text>
<text x="68.2" y="91.9">IO2</text>
<text x="72.8" y="95.2" transform="rotate(-90 72.8 95.2)">IO0</text>
<text x="76.1" y="95.2" transform="rotate(-90 76.1 95.2)">IO4</text>
<text x="79.2" y="95.2" transform="rotate(-90 79.2 95.2)">IO16</text>
<text x="82.5" y="95.2" transform="rotate(-90 82.5 95.2)">IO17</text>
<text x="85.7" y="95.2" transform="rotate(-90 85.7 95.2)">IO5</text>
<text x="88.8" y="95.2" transform="rotate(-90 88.8 95.2)">IO18</text>
<text x="92.1" y="95.2" transform="rotate(-90 92.1 95.2)">IO19</text>
<text x="95.2" y="95.2" transform="rotate(-90 95.2 95.2)">NC</text>
<text x="98.5" y="95.2" transform="rotate(-90 98.5 95.2)">IO21</text>
<text x="101.7" y="95.2" transform="rotate(-90 101.7 95.2)">RXD0</text>
<text x="104.8" y="95.2" transform="rotate(-90 104.8 95.2)">TXD0</text>
<text x="108.1" y="95.2" transform="rotate(-90 108.1 95.2)">IO22</text>
<text x="111.2" y="95.2" transform="rotate(-90 111.2 95.2)">IO23</text>
<text x="114.5" y="95.2" transform="rotate(-90 114.5 95.2)">GND</text>
<text x="117.7" y="95.2" transform="rotate(-90 117.7 95.2)">THRM GND</text>
<text x="225" y="91.9">MSIO77NB7</text>
<text x="225" y="93.5">MSIO77PB7</text>
<text x="225" y="96.7">MSIO79NB7</text>
<text x="225" y="98.3">MSIO79PB7/GB1</text>
<text x="225" y="101.5">MSIO81NB7</text>
<text x="225" y="103.1">MSIO81PB7</text>
</g>
<g font-size="1.1">
<text x="28.6" y="1.1">5</text>
<text x="82.4" y="1.1">4</text>
<text x="136.2" y="1.1">3</text>
<text x="189.9" y="1.1">2</text>
<text x="243.7" y="1.1">1</text>
<text x=".6" y="28.2">D</text>
<text x="271" y="28.2">D</text>
<text x=".6" y="79.3">C</text>
<text x="271" y="79.3">C</text>
<text x=".6" y="130.6">B</text>
<text x="271" y="130.6">B</text>
<text x=".6" y="181.7">A</text>
<text x="271" y="181.7">A</text>
<text x="28.6" y="207.6">5</text>
<text x="82.4" y="207.6">4</text>
<text x="136.2" y="207.6">3</text>
<text x="189.9" y="207.6">2</text>
<text x="243.7" y="207.6">1</text>
</g>
</svg>
